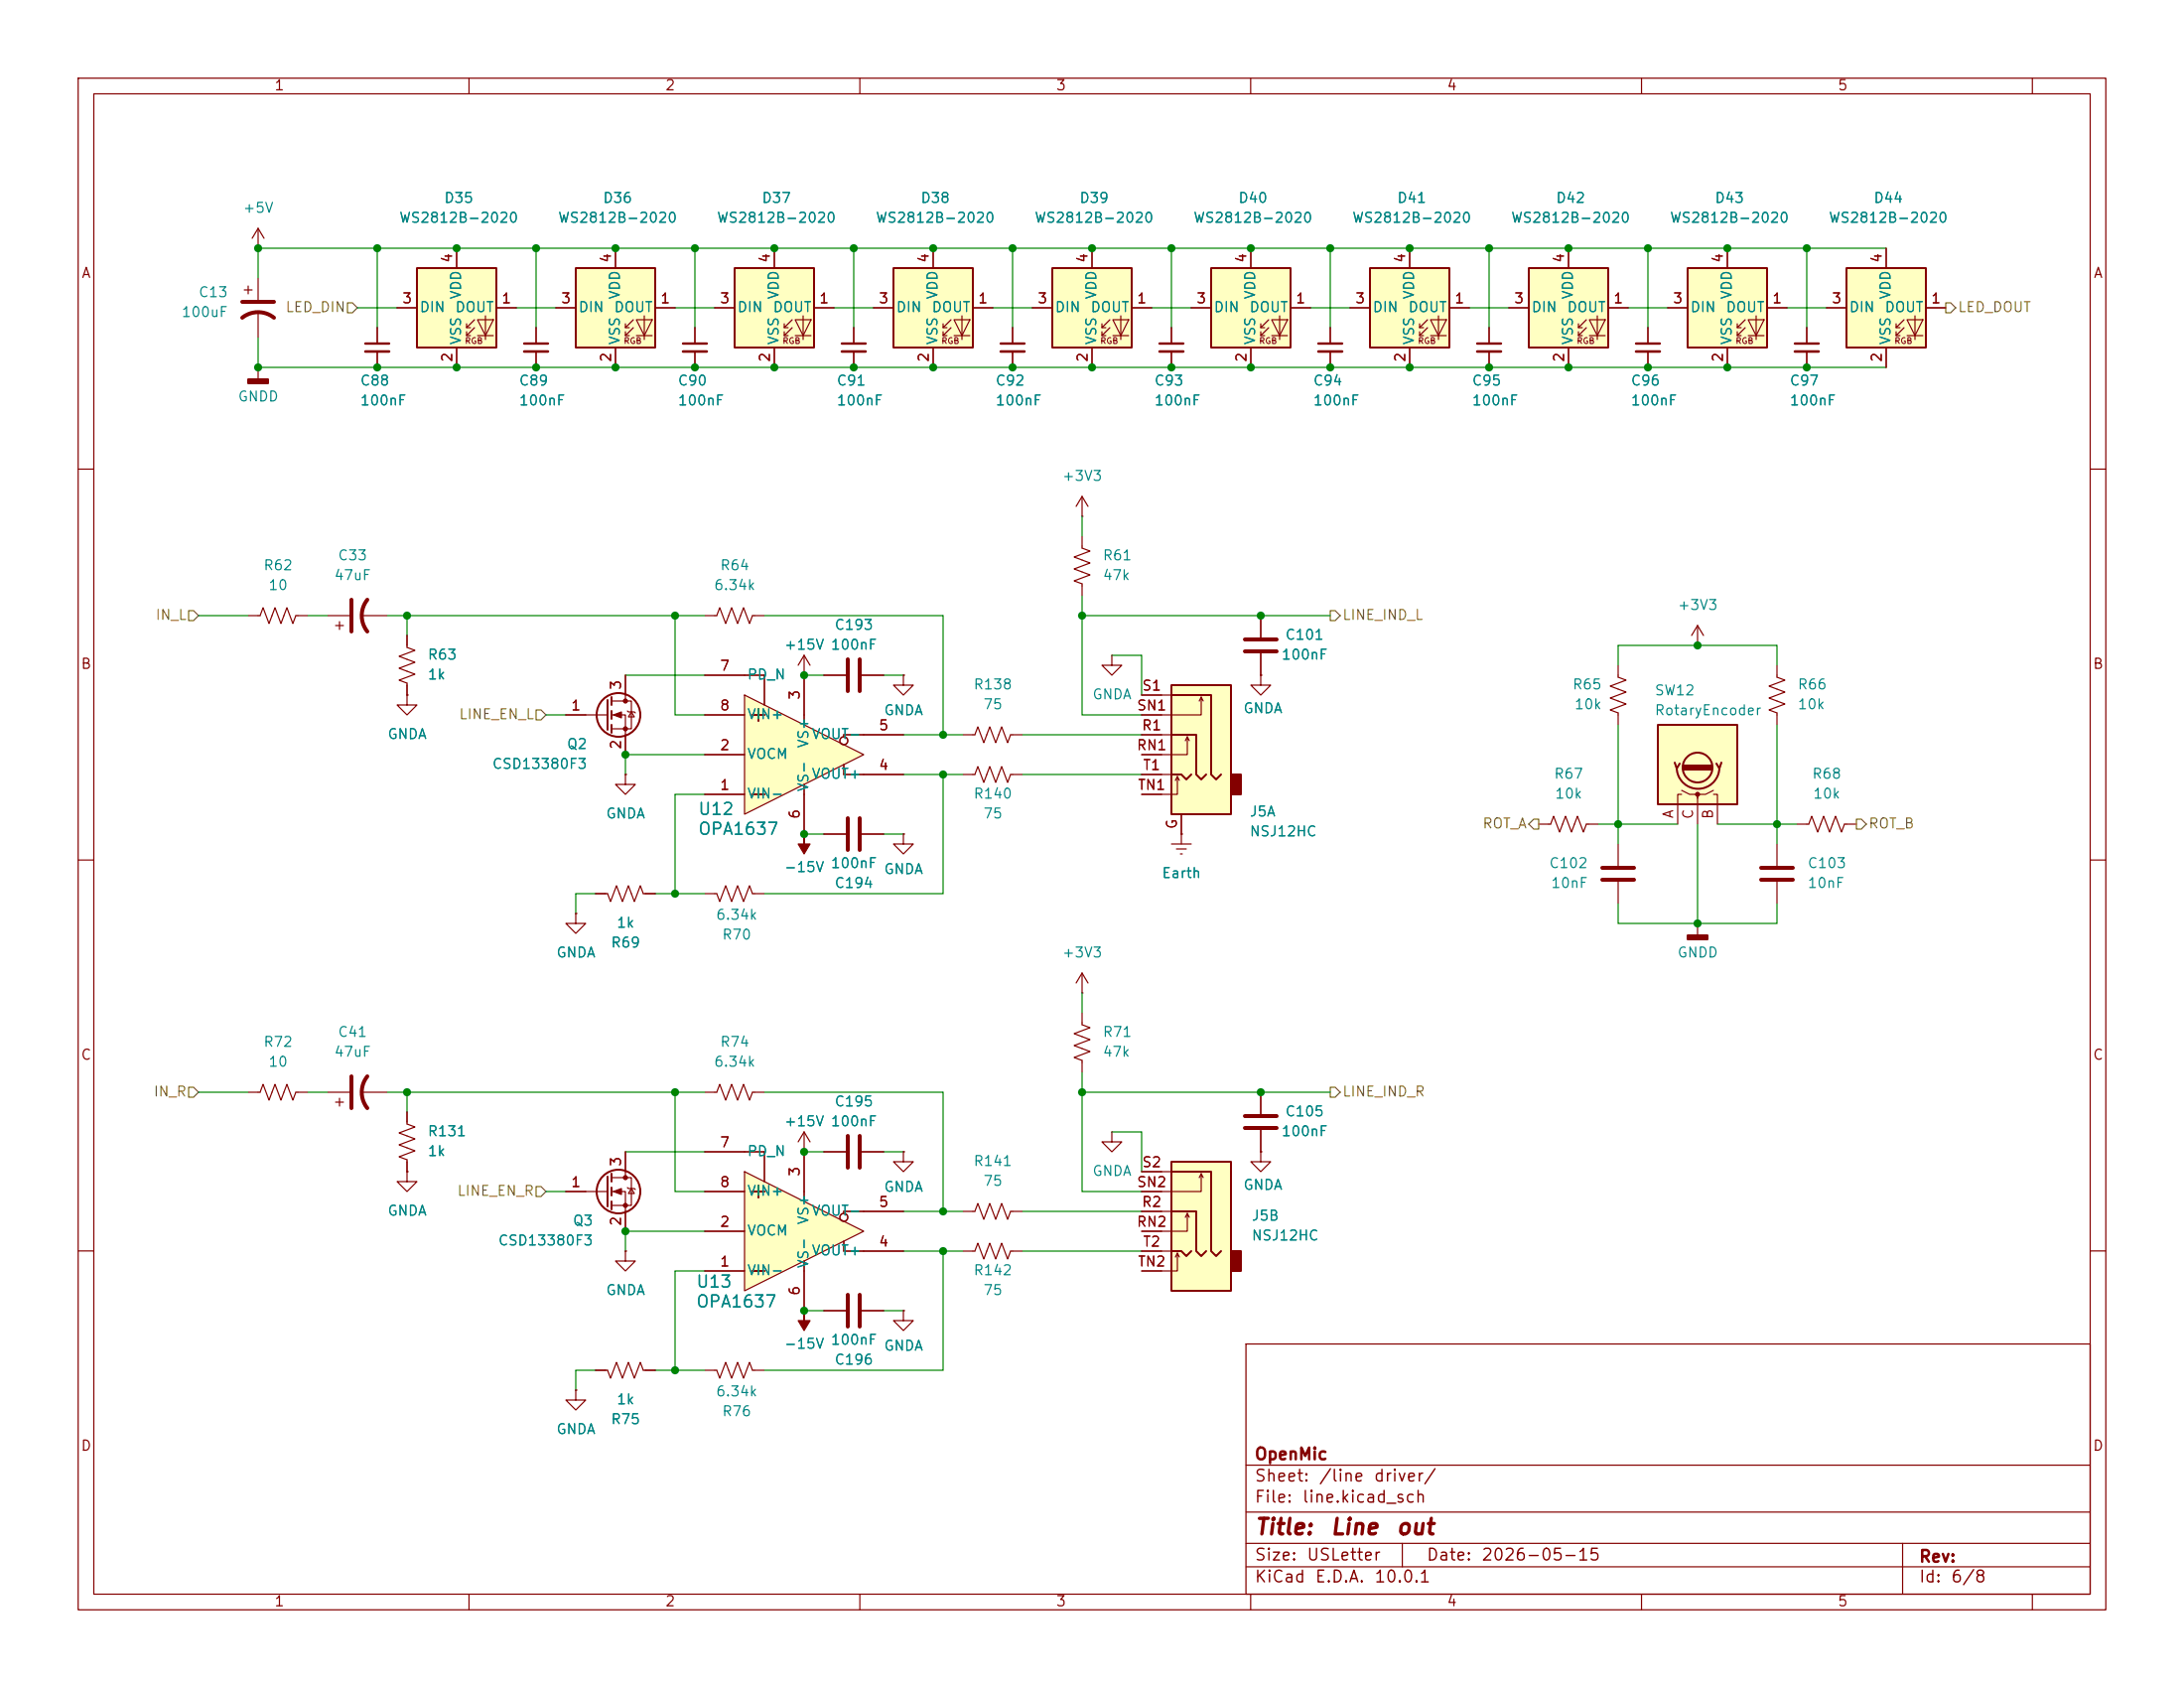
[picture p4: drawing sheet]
<svg xmlns="http://www.w3.org/2000/svg" width="279mm" height="216mm" viewBox="0 0 279 216" stroke-linecap="round" stroke-linejoin="round" font-family="sans-serif">
<g fill="none" stroke="#840000" stroke-width=".15">
<path d="M10 10h259.4v195.9h-259.4zM12 12h255.4v191.9h-255.4zM60 10v2M110 10v2M160 10v2M210 10v2M260 10v2M10 60h2M267.4 60h2M10 110h2M73.7 116.8v1.3h1.2l-1.2 1.3-1.3-1.3h1.3M73.7 116.8h.1"/>
<path d="M267.4 110h2M41.9 139.7h2.8M46.2 139.7h3.3M42.9 141h1M43.4 140.5v1M10 160h2M159.4 171.9h108v32h-108zM267.4 160h2M159.4 197.4h108M159.4 193.4h108M159.4 187.4h108M179.4 197.4v3"/>
<path d="M243.4 197.4v6.5M60 203.9v2M110 203.9v2M159.4 200.4h108M160 203.9v2M210 203.9v2M260 203.9v2"/>
</g>
<path d="M45 137.7v4M47 137.7a3.3 3.3 0 0 0 0 4" fill="none" stroke="#840000" stroke-width=".51"/>
<path d="M195.6 34.3h10.1v10.2h-10.1z" fill="#ffffc2"/>
<g fill="none" stroke="#840000" stroke-width=".15">
<path d="M193 39.4h2.6M200.7 31.8v2.5M205.7 39.4h2.6M68.6 41.9v2M68.6 45v2M200.7 44.5v2.5M201.9 41.9h.5M201.9 42.9h.5M202.9 40.9l-1 1v-.5M202.9 41.9l-1 1v-.5M203.3 40.9h2.1l-1.1 2zM203.3 42.9h2.1"/>
<path d="M204.3 40.4v3"/>
</g>
<path d="M195.6 34.3h10.1v10.2h-10.1z" fill="none" stroke="#840000" stroke-width=".25"/>
<path d="M67.1 43.9h3" fill="none" stroke="#840000" stroke-width=".3"/>
<path d="M67.1 45h3" fill="none" stroke="#840000" stroke-width=".33"/>
<path d="M53.3 34.3h10.2v10.2h-10.2z" fill="#ffffc2"/>
<g fill="none" stroke="#840000" stroke-width=".15">
<path d="M50.8 39.4h2.5M58.4 31.8v2.5M63.5 39.4h2.5M58.4 44.5v2.5M59.7 41.9h.5M59.7 42.9h.5M60.7 40.9l-1 1v-.5M60.7 41.9l-1 1v-.5M61.1 40.9h2l-1 2zM61.1 42.9h2M62.1 40.4v3M72.4 91.4h5.3"/>
<path d="M78.2 89.7h2.6v3.5h-2.6M78.2 91.4h1.8v5.1M80 86.4v3.1M80.3 90.9l.1 .2h.8l.1 .1M80.8 91.1l.4 .6h-.8zM76.2 114.3h1.5l.4 1 .8-2 .7 2 .8-2 .8 2 .7-2 .4 1h1.5"/>
</g>
<g fill="none" stroke="#840000" stroke-width=".25">
<path d="M53.3 34.3h10.2v10.2h-10.2zM77.7 89.5v3.8M78.2 89.2v1M78.2 90.9v1M78.2 92.7v1"/>
<circle cx="79.1" cy="91.4" r="2.79"/>
</g>
<g fill="#840000" stroke="#840000" stroke-width=".15">
<path d="M78.5 91.4l1-.3v.7z"/>
<circle cx="80" cy="89.7" r=".25"/>
<circle cx="80" cy="93.2" r=".25"/>
</g>
<path d="M215.9 34.3h10.2v10.2h-10.2z" fill="#ffffc2"/>
<path d="M213.4 39.4h2.5M221 31.8v2.5M226.1 39.4h2.5M221 44.5v2.5M222.2 41.9h.6M222.2 42.9h.6M223.3 40.9l-1.1 1v-.5M223.3 41.9l-1.1 1v-.5M223.6 40.9h2.1l-1 2zM223.6 42.9h2.1M224.7 40.4v3" fill="none" stroke="#840000" stroke-width=".15"/>
<path d="M215.9 34.3h10.2v10.2h-10.2z" fill="none" stroke="#840000" stroke-width=".25"/>
<path d="M149.9 87.6h7.6v16.5h-7.6z" fill="#ffffc2"/>
<path d="M157.5 99.1h1.2v2.5h-1.2z" fill="#840000" stroke="#840000" stroke-width=".25"/>
<path d="M149.9 87.6h7.6v16.5h-7.6zM149.9 94h3.1v5.1l.7 .6 .6-.6M149.9 99.1h1.2l.7 .6 .6-.6M149.9 88.9h5v10.2l.7 .6 .6-.6" fill="none" stroke="#840000" stroke-width=".25"/>
<path d="M161.3 78.7v2.8M146 94h3.9M146 88.9h3.9M146 99.1h3.9M150.6 99.3l-.2 .5M150.9 99.8l-.3-.5v2.3h-4.6M151.9 94.2l-.3 .5M152.1 94.7l-.2-.5v2.3h-5.9M153.7 89.2l-.3 .5M153.9 89.7l-.2-.5v2.2h-7.7M161.3 83.6v2.8M151.1 104.1v2.6" fill="none" stroke="#840000" stroke-width=".15"/>
<path d="M159.3 81.8h4M159.3 83.3h4" fill="none" stroke="#840000" stroke-width=".51"/>
<path d="M73.7 34.3h10.1v10.2h-10.1z" fill="#ffffc2"/>
<g fill="none" stroke="#840000" stroke-width=".15">
<path d="M71.1 39.4h2.6M78.7 31.8v2.5M83.8 39.4h2.6M78.7 44.5v2.5M80 41.9h.5M80 42.9h.5M81 40.9l-1 1v-.5M81 41.9l-1 1v-.5M81.4 40.9h2l-1 2zM81.4 42.9h2M82.4 40.4v3M52.1 88.9v1.3h1.2l-1.2 1.2-1.3-1.2h1.3"/>
<path d="M52.1 88.9h.1M52.1 81.3v1.5l1 .4-2 .7 2 .8-2 .8 2 .7-2 .8 1 .4v1.5M161.3 86.4v1.2h1.3l-1.3 1.3-1.3-1.3h1.3M161.3 86.4h.1M149.9 108h2.5M150.5 108.6h1.3M151 109.2h.3M151.1 106.7h.1M151.1 106.7v1.3M161.3 147.3v1.3h1.3l-1.3 1.3-1.3-1.3h1.3M161.3 147.3h.1"/>
</g>
<path d="M73.7 34.3h10.1v10.2h-10.1z" fill="none" stroke="#840000" stroke-width=".25"/>
<path d="M149.9 148.6h7.6v16.5h-7.6z" fill="#ffffc2"/>
<path d="M157.5 160h1.2v2.6h-1.2z" fill="#840000" stroke="#840000" stroke-width=".25"/>
<path d="M149.9 148.6h7.6v16.5h-7.6zM149.9 154.9h3.1v5.1l.7 .7 .6-.7M149.9 149.9h5v10.1l.7 .7 .6-.7M149.9 160h1.2l.7 .7 .6-.7" fill="none" stroke="#840000" stroke-width=".25"/>
<g fill="none" stroke="#840000" stroke-width=".15">
<path d="M80 99.1v1.2h1.3l-1.3 1.3-1.3-1.3h1.3M80 99.1h.1M227.3 85.1v1.5l1 .4-2 .8 2 .7-2 .8 2 .7-2 .8 1 .4v1.5M229.9 105.4h1.5l.4-1 .7 2 .8-2 .8 2 .7-2 .8 2 .4-1h1.5M161.3 139.7v2.8M146 154.9h3.9M146 149.9h3.9M151.9 155.2l-.3 .5M152.1 155.7l-.2-.5v2.3h-5.9M153.7 150.1l-.3 .5M153.9 150.6l-.2-.5v2.3h-7.7M161.3 144.5v2.8"/>
<path d="M146 160h3.9M150.6 160.3l-.2 .5M150.9 160.8l-.3-.5v2.3h-4.6"/>
</g>
<path d="M159.3 142.7h4M159.3 144.3h4" fill="none" stroke="#840000" stroke-width=".51"/>
<path d="M212.1 92.7h10.1v10.2h-10.1z" fill="#ffffc2"/>
<g fill="none" stroke="#840000" stroke-width=".25">
<path d="M212.1 92.7h10.1v10.2h-10.1zM214.2 97.5l.3 .8 .4-.6M214.5 98.2a2.73 2.73 0 0 0 2.7 2.7 2.73 2.73 0 0 0 2.8-2.7M215.4 98.4h3.5M215.4 98.2h3.5M215.4 97.9h3.5M220.2 97.5l-.2 .8-.4-.6"/>
<circle cx="217.2" cy="98.2" r="1.9"/>
</g>
<g fill="none" stroke="#840000" stroke-width=".15">
<path d="M88.9 41.9v2M88.9 45v2M170.2 41.9v2M170.2 45v2M190.5 41.9v2M190.5 45v2M138.4 68.6v1.5l1 .4-2 .7 2 .8-2 .8 2 .7-2 .8 1 .4v1.5M115.6 86.4v1.2h1.2l-1.2 1.3-1.3-1.3h1.3M115.6 86.4h.1M142.2 83.8v1.3h1.3l-1.3 1.3-1.2-1.3h1.2M142.2 83.8h.1M207 85.1v1.5l1 .4-2 .8 2 .7-2 .8 2 .7-2 .8 1 .4v1.5"/>
<path d="M217.2 82.6h.1M217.2 80v2.6M217.2 80l-.8 1.3M217.2 80l.7 1.3M196.8 105.4h1.6l.4-1 .7 2 .8-2 .7 2 .8-2 .8 2 .3-1h1.6M207 108v2.7M207 112.8v2.8M215.1 101.6h-.5v3.8M215.1 101.1l1.1 .5h1v.5M217.2 118.1h.1M217.2 118.1v1.5M219.2 101.1l-1 .5h-1v3.8"/>
<path d="M219.2 101.6h.5v3.8M227.3 108v2.7M227.3 112.8v2.8"/>
</g>
<circle cx="217.2" cy="101.6" r=".25" fill="#840000" stroke="#840000" stroke-width=".15"/>
<path d="M205 111h4M205 112.5h4M225.3 111h4.1M225.3 112.5h4.1" fill="none" stroke="#840000" stroke-width=".51"/>
<path d="M87.4 43.9h3M168.7 43.9h3M189 43.9h3" fill="none" stroke="#840000" stroke-width=".3"/>
<path d="M87.4 45h3M168.7 45h3M189 45h3" fill="none" stroke="#840000" stroke-width=".33"/>
<path d="M215.9 119.6h2.5v.5h-2.5z" fill="#840000" stroke="#840000" stroke-width=".25"/>
<path d="M154.9 34.3h10.2v10.2h-10.2z" fill="#ffffc2"/>
<g fill="none" stroke="#840000" stroke-width=".15">
<path d="M152.4 39.4h2.5M160 31.8v2.5M165.1 39.4h2.5M149.9 41.9v2M149.9 45v2M160 44.5v2.5M161.3 41.9h.5M161.3 42.9h.5M162.3 40.9l-1 1v-.5M162.3 41.9l-1 1v-.5M162.7 40.9h2l-1 2zM162.7 42.9h2"/>
<path d="M163.7 40.4v3"/>
</g>
<path d="M154.9 34.3h10.2v10.2h-10.2z" fill="none" stroke="#840000" stroke-width=".25"/>
<path d="M148.3 43.9h3.1" fill="none" stroke="#840000" stroke-width=".3"/>
<path d="M148.3 45h3.1" fill="none" stroke="#840000" stroke-width=".33"/>
<path d="M175.3 34.3h10.1v10.2h-10.1z" fill="#ffffc2"/>
<path d="M172.7 39.4h2.6M180.3 31.8v2.5M185.4 39.4h2.6M180.3 44.5v2.5M181.6 41.9h.5M181.6 42.9h.5M182.6 40.9l-1 1v-.5M182.6 41.9l-1 1v-.5M183 40.9h2l-1 2zM183 42.9h2M184 40.4v3M123.2 94h1.5l.4-1 .8 2 .7-2 .8 2 .7-2 .8 2 .4-1h1.5" fill="none" stroke="#840000" stroke-width=".15"/>
<path d="M175.3 34.3h10.1v10.2h-10.1z" fill="none" stroke="#840000" stroke-width=".25"/>
<path d="M134.6 34.3h10.2v10.2h-10.2z" fill="#ffffc2"/>
<g fill="none" stroke="#840000" stroke-width=".15">
<path d="M132.1 39.4h2.5M139.7 31.8v2.5M144.8 39.4h2.5M139.7 44.5v2.5M141 41.9h.5M141 42.9h.5M142 40.9l-1 1v-.5M142 41.9l-1 1v-.5M142.4 40.9h2l-1 2zM142.4 42.9h2M143.4 40.4v3M138.4 129.5v1.6l1 .3-2 .8 2 .8-2 .7 2 .8-2 .8 1 .3v1.6"/>
<path d="M142.2 144.8v1.3h1.3l-1.3 1.2-1.2-1.2h1.2M142.2 144.8h.1"/>
</g>
<path d="M134.6 34.3h10.2v10.2h-10.2z" fill="none" stroke="#840000" stroke-width=".25"/>
<path d="M95.2 88.9l15.3 7.6-15.3 7.6z" fill="#ffffc2"/>
<g fill="none" stroke="#840000" stroke-width=".2">
<path d="M95.2 86.4h2.6v3.8M96.3 91.4h1.5M97 90.7v1.5M102.9 91.4v1.3M107.9 97.8v1.3h2.6M110.5 94h-2.6v.2M96.3 101.6h1.5M102.9 100.3v1.3"/>
<circle cx="108" cy="94.7" r=".51"/>
</g>
<g fill="none" stroke="#840000" stroke-width=".15">
<path d="M138.4 66h.1M138.4 63.5l-.7 1.3M138.4 63.5l.8 1.3M138.4 63.5v2.5M90.2 96.5h5M90.2 86.4h5M90.2 91.4h5M95.2 88.9l15.3 7.6-15.3 7.6zM102.9 86.4v5M110.5 99.1h5.1M110.5 94h5.1M90.2 101.6h5"/>
<path d="M102.9 101.6v5.1M90.2 139.7h1.5l.4-1 .7 2 .8-2 .8 2 .7-2 .8 2 .4-1h1.5M102.9 167.6h.1"/>
</g>
<path d="M102.9 167.6v1.3h.7l-.7 1.3-.8-1.3h.8z" fill="#840000" stroke="#840000" stroke-width=".15"/>
<path d="M94 34.3h10.1v10.2h-10.1z" fill="#ffffc2"/>
<path d="M91.4 39.4h2.6M99.1 31.8v2.5M104.1 39.4h2.6M99.1 44.5v2.5M100.3 41.9h.5M100.3 42.9h.5M101.3 40.9l-1 1v-.5M101.3 41.9l-1 1v-.5M101.7 40.9h2.1l-1.1 2zM101.7 42.9h2.1M102.7 40.4v3" fill="none" stroke="#840000" stroke-width=".15"/>
<path d="M94 34.3h10.1v10.2h-10.1z" fill="none" stroke="#840000" stroke-width=".25"/>
<path d="M236.2 34.3h10.2v10.2h-10.2z" fill="#ffffc2"/>
<g fill="none" stroke="#840000" stroke-width=".15">
<path d="M233.7 39.4h2.5M241.3 31.8v2.5M246.4 39.4h2.5M129.5 41.9v2M129.5 45v2M241.3 44.5v2.5M242.6 41.9h.5M242.6 42.9h.5M243.6 40.9l-1 1v-.5M243.6 41.9l-1 1v-.5M244 40.9h2l-1 2zM244 42.9h2"/>
<path d="M245 40.4v3"/>
</g>
<path d="M236.2 34.3h10.2v10.2h-10.2z" fill="none" stroke="#840000" stroke-width=".25"/>
<path d="M128 43.9h3.1" fill="none" stroke="#840000" stroke-width=".3"/>
<path d="M128 45h3.1" fill="none" stroke="#840000" stroke-width=".33"/>
<path d="M114.3 34.3h10.2v10.2h-10.2z" fill="#ffffc2"/>
<g fill="none" stroke="#840000" stroke-width=".15">
<path d="M111.8 39.4h2.5M119.4 31.8v2.5M124.5 39.4h2.5M109.2 41.9v2M109.2 45v2M119.4 44.5v2.5M120.6 41.9h.6M120.6 42.9h.6M121.7 40.9l-1.1 1v-.5M121.7 41.9l-1.1 1v-.5M122 40.9h2.1l-1 2zM122 42.9h2.1"/>
<path d="M123.1 40.4v3M90.2 78.7h1.5l.4-1 .7 2.1 .8-2.1 .8 2.1 .7-2.1 .8 2.1 .4-1.1h1.5M102.9 86.4h.1M102.9 83.8l-.8 1.3M102.9 83.8l.7 1.3M102.9 83.8v2.6M105.4 86.4h2.8M110.2 86.4h2.8M123.2 99.1h1.5l.4-1.1 .8 2.1 .7-2.1 .8 2.1 .7-2.1 .8 2.1 .4-1h1.5M90.2 114.3h1.5l.4 1 .7-2 .8 2 .8-2 .7 2 .8-2 .4 1h1.5M102.9 106.7h.1M105.4 106.7h2.8"/>
<path d="M110.2 106.7h2.8M115.6 106.7v1.3h1.2l-1.2 1.2-1.3-1.2h1.3M115.6 106.7h.1M123.2 154.9h1.5l.4-1 .8 2.1 .7-2.1 .8 2.1 .7-2.1 .8 2.1 .4-1.1h1.5M90.2 175.3h1.5l.4 1 .7-2.1 .8 2.1 .8-2.1 .7 2.1 .8-2.1 .4 1.1h1.5M105.4 167.6h2.8M110.2 167.6h2.8M115.6 167.6v1.3h1.2l-1.2 1.3-1.3-1.3h1.3M115.6 167.6h.1M123.2 160h1.5l.4-1 .8 2 .7-2 .8 2 .7-2 .8 2 .4-1h1.5"/>
</g>
<path d="M114.3 34.3h10.2v10.2h-10.2z" fill="none" stroke="#840000" stroke-width=".25"/>
<path d="M107.7 43.9h3" fill="none" stroke="#840000" stroke-width=".3"/>
<path d="M107.7 45h3" fill="none" stroke="#840000" stroke-width=".33"/>
<path d="M108.5 84.3v4.1M110 84.3v4.1M108.5 104.6v4.1M110 104.6v4.1M108.5 165.6v4.1M110 165.6v4.1" fill="none" stroke="#840000" stroke-width=".51"/>
<path d="M102.9 106.7v1.3h.7l-.7 1.2-.8-1.2h.8z" fill="#840000" stroke="#840000" stroke-width=".15"/>
<path d="M95.2 149.9l15.3 7.6-15.3 7.6z" fill="#ffffc2"/>
<g fill="none" stroke="#840000" stroke-width=".2">
<path d="M95.2 147.3h2.6v3.8M96.3 152.4h1.5M97 151.6v1.6M102.9 152.4v1.3M107.9 158.8v1.2h2.6M110.5 154.9h-2.6v.3M96.3 162.6h1.5M102.9 161.3v1.3"/>
<circle cx="108" cy="155.7" r=".51"/>
</g>
<g fill="none" stroke="#840000" stroke-width=".15">
<path d="M31.2 37.1h1.1M31.7 36.6v1M33 31.8h.1M33 29.2l-.7 1.3M33 29.2l.8 1.3M33 29.2v2.6M33 35.6v2.8M33 39.9v3.3M50.8 39.4h2.5M58.4 31.8v2.5M63.5 39.4h2.5M71.1 39.4h2.6"/>
<path d="M78.7 31.8v2.5M83.8 39.4h2.6M91.4 39.4h2.6M99.1 31.8v2.5M104.1 39.4h2.6M111.8 39.4h2.5M119.4 31.8v2.5M124.5 39.4h2.5M132.1 39.4h2.5M139.7 31.8v2.5M144.8 39.4h2.5M152.4 39.4h2.5"/>
<path d="M160 31.8v2.5M165.1 39.4h2.5M172.7 39.4h2.6M180.3 31.8v2.5M185.4 39.4h2.6M193 39.4h2.6M200.7 31.8v2.5M205.7 39.4h2.6M213.4 39.4h2.5M221 31.8v2.5M226.1 39.4h2.5M233.7 39.4h2.5"/>
<path d="M241.3 31.8v2.5M246.4 39.4h2.5M33 47h.1M33 47v1.5M48.3 41.9v2M48.3 45v2M58.4 44.5v2.5M68.6 41.9v2M68.6 45v2M78.7 44.5v2.5M88.9 41.9v2M88.9 45v2"/>
<path d="M99.1 44.5v2.5M109.2 41.9v2M109.2 45v2M119.4 44.5v2.5M129.5 41.9v2M129.5 45v2M139.7 44.5v2.5M149.9 41.9v2M149.9 45v2M160 44.5v2.5M170.2 41.9v2M170.2 45v2"/>
<path d="M180.3 44.5v2.5M190.5 41.9v2M190.5 45v2M200.7 44.5v2.5M210.8 41.9v2M210.8 45v2M221 44.5v2.5M231.1 41.9v2M231.1 45v2M241.3 44.5v2.5M31.7 78.7h1.6l.4-1 .7 2.1 .8-2.1 .7 2.1 .8-2.1 .8 2.1 .3-1.1h1.6M41.9 78.7h2.8"/>
<path d="M43.4 79.5v1M46.2 78.7h3.3M161.3 78.7v2.8M42.9 80h1M52.1 88.9h.1M52.1 81.3v1.3M52.1 87.6v1.3M72.4 91.4h2.5M80 99.1h.1M80 86.4v2.5M80 94v2.5M90.2 91.4h5"/>
<path d="M90.2 96.5h5M90.2 86.4h5M102.9 86.4h.1M102.9 86.4v5M105.4 86.4h2.8M110.2 86.4h2.8M110.5 99.1h5.1M110.5 94h5.1M115.6 86.4h.1M146 91.4h2.6M146 96.5h2.6M146 99.1h2.6"/>
<path d="M146 94h2.6M146 88.9h2.6M161.3 86.4h.1M161.3 83.6v2.8M73.7 116.8h.1M76.2 114.3h1.3M82.5 114.3h1.3M90.2 101.6h5M102.9 106.7h.1M102.9 101.6v5.1M105.4 106.7h2.8M110.2 106.7h2.8"/>
<path d="M115.6 106.7h.1M146 101.6h2.6M151.1 106.7h.1M151.1 104.1v2.6M31.7 139.7h1.6l.4-1 .7 2 .8-2 .7 2 .8-2 .8 2 .3-1h1.6M138.4 127h.1M138.4 124.5l-.7 1.2M138.4 124.5l.8 1.2M138.4 124.5v2.5M161.3 139.7v2.8M52.1 142.2v1.6l1 .3-2 .8 2 .8-2 .7 2 .8-2 .8 1 .3v1.6M52.1 149.9v1.2h1.2l-1.2 1.3-1.3-1.3h1.3"/>
<path d="M52.1 149.9h.1M72.4 152.4h5.3M78.2 150.6h2.6v3.6h-2.6M78.2 152.4h1.8v5.1M80 147.3v3.2M80.3 151.9l.1 .1h.8l.1 .1M80.8 152l.4 .7h-.8zM90.2 157.5h5M90.2 147.3h5M90.2 152.4h5M95.2 149.9l15.3 7.6-15.3 7.6zM102.9 147.3h.1"/>
<path d="M102.9 144.8v7.6M102.9 144.8l-.8 1.3M102.9 144.8l.7 1.3M105.4 147.3h2.8M110.2 147.3h2.8M110.5 154.9h5.1M115.6 147.3v1.3h1.2l-1.2 1.3-1.3-1.3h1.3M115.6 147.3h.1M146 157.5h2.6M146 154.9h2.6M146 152.4h2.6M146 149.9h2.6"/>
<path d="M161.3 147.3h.1M161.3 144.5v2.8M73.7 177.8v1.3h1.2l-1.2 1.2-1.3-1.2h1.3M73.7 177.8h.1M76.2 175.3h1.5l.4 1 .8-2.1 .7 2.1 .8-2.1 .8 2.1 .7-2.1 .4 1.1h1.5M80 160v1.3h1.3l-1.3 1.3-1.3-1.3h1.3M80 160h.1M90.2 162.6h5M102.9 167.6h.1M102.9 162.6v5M105.4 167.6h2.8M110.2 167.6h2.8"/>
<path d="M110.5 160h5.1M115.6 167.6h.1M146 162.6h2.6M146 160h2.6"/>
</g>
<path d="M31 38.6h4.1M31 40.6a3.3 3.3 0 0 1 4.1 0M45 76.7v4.1M47 76.7a3.3 3.3 0 0 0 0 4.1M108.5 145.3v4.1M110 145.3v4.1" fill="none" stroke="#840000" stroke-width=".51"/>
<path d="M46.7 43.9h3.1M209.3 43.9h3M229.6 43.9h3.1" fill="none" stroke="#840000" stroke-width=".3"/>
<path d="M46.7 45h3.1M209.3 45h3M229.6 45h3.1" fill="none" stroke="#840000" stroke-width=".33"/>
<g fill="none" stroke="#840000" stroke-width=".25">
<path d="M77.7 150.5v3.8M78.2 150.1v1M78.2 151.9v1M78.2 153.7v1"/>
<circle cx="79.1" cy="152.4" r="2.79"/>
</g>
<g fill="#840000" stroke="#840000" stroke-width=".15">
<path d="M78.5 152.4l1-.4v.8z"/>
<circle cx="80" cy="150.6" r=".25"/>
<circle cx="80" cy="154.2" r=".25"/>
</g>
<path d="M31.7 48.5h2.6v.5h-2.6z" fill="#840000" stroke="#840000" stroke-width=".25"/>
<path d="M44.4 38.7h.7l.6 .7-.6 .6h-.7zM248.9 38.7h.7l.6 .7-.6 .6h-.7zM24.1 78.1h.7l.6 .6-.6 .7h-.7zM170.2 78.1h.6l.6 .6-.6 .7h-.6zM68.6 90.8h.6l.6 .6-.6 .7h-.6zM195.6 105.4l.6-.6h.6v1.2h-.6zM237.5 104.8h.6l.7 .6-.7 .6h-.6zM24.1 139.1h.7l.6 .6-.6 .6h-.7zM170.2 139.1h.6l.6 .6-.6 .6h-.6zM68.6 151.8h.6l.6 .6-.6 .6h-.6z" fill="none" stroke="#848400" stroke-width=".15"/>
<g fill="none" stroke="#008400" stroke-width=".15">
<path d="M45.7 39.4h5.1M48.3 31.8v10.1M66 39.4h5.1M68.6 31.8v10.1M86.4 39.4h5M88.9 31.8v10.1M106.7 39.4h5.1M109.2 31.8v10.1M127 39.4h5.1M129.5 31.8v10.1M147.3 39.4h5.1M149.9 31.8v10.1"/>
<path d="M167.6 39.4h5.1M170.2 31.8v10.1M188 39.4h5M190.5 31.8v10.1M208.3 39.4h5.1M210.8 31.8v10.1M228.6 39.4h5.1M231.1 31.8v10.1M241.3 31.8h-208.3v3.8M33 43.2v3.8h208.3M25.4 78.7h6.3M39.4 78.7h2.5"/>
<path d="M49.5 78.7h40.7M52.1 78.7v2.6M86.4 78.7v12.7h3.8M97.8 78.7h22.8v15.3M138.4 78.7h31.8M138.4 66v2.6M138.4 76.2v15.2h7.6M69.8 91.4h2.6M80 86.4h10.2M90.2 96.5h-10.2v2.6M102.9 86.4h2.5M113 86.4h2.6"/>
<path d="M115.6 94h7.6M115.6 99.1h7.6M120.6 99.1v15.2h-22.8M130.8 94h15.2M130.8 99.1h15.2M142.2 83.8h3.8v5.1M207 85.1v-2.5h20.3v2.5M207 92.7v15.3M227.3 92.7v15.3M76.2 114.3h-2.5v2.5M83.8 114.3h6.4M90.2 101.6h-3.8v12.7"/>
<path d="M102.9 106.7h2.5M113 106.7h2.6M204.5 105.4h10.1M207 115.6v2.5h20.3v-2.5M217.2 105.4v12.7M219.7 105.4h10.2M25.4 139.7h6.3M39.4 139.7h2.5M49.5 139.7h40.7M52.1 139.7v2.5M86.4 139.7v12.7h3.8M97.8 139.7h22.8v15.2"/>
<path d="M138.4 137.2v15.2h7.6M138.4 139.7h31.8M138.4 127v2.5M69.8 152.4h2.6M80 147.3h10.2M90.2 157.5h-10.2v2.5M102.9 147.3h2.5M113 147.3h2.6M115.6 154.9h7.6M130.8 154.9h15.2M142.2 144.8h3.8v5.1M76.2 175.3h-2.5v2.5"/>
<path d="M83.8 175.3h6.4M90.2 162.6h-3.8v12.7M102.9 167.6h2.5M113 167.6h2.6M115.6 160h7.6M120.6 160v15.3h-22.8M130.8 160h15.2"/>
</g>
<g fill="#008400" stroke="#008400" stroke-width=".13">
<circle cx="68.6" cy="31.8" r=".46"/>
<circle cx="86.4" cy="78.7" r=".46"/>
<circle cx="80" cy="96.5" r=".46"/>
<circle cx="78.7" cy="47" r=".46"/>
<circle cx="88.9" cy="47" r=".46"/>
<circle cx="78.7" cy="31.8" r=".46"/>
<circle cx="88.9" cy="31.8" r=".46"/>
<circle cx="52.1" cy="78.7" r=".46"/>
<circle cx="99.1" cy="31.8" r=".46"/>
<circle cx="102.9" cy="86.4" r=".46"/>
<circle cx="138.4" cy="78.7" r=".46"/>
<circle cx="99.1" cy="47" r=".46"/>
<circle cx="102.9" cy="106.7" r=".46"/>
<circle cx="120.6" cy="94" r=".46"/>
<circle cx="120.6" cy="99.1" r=".46"/>
<circle cx="58.4" cy="47" r=".46"/>
<circle cx="58.4" cy="31.8" r=".46"/>
<circle cx="48.3" cy="47" r=".46"/>
<circle cx="48.3" cy="31.8" r=".46"/>
<circle cx="68.6" cy="47" r=".46"/>
<circle cx="33" cy="31.8" r=".46"/>
<circle cx="33" cy="47" r=".46"/>
<circle cx="86.4" cy="139.7" r=".46"/>
<circle cx="86.4" cy="114.3" r=".46"/>
<circle cx="80" cy="157.5" r=".46"/>
<circle cx="52.1" cy="139.7" r=".46"/>
<circle cx="86.4" cy="175.3" r=".46"/>
<circle cx="120.6" cy="160" r=".46"/>
<circle cx="120.6" cy="154.9" r=".46"/>
<circle cx="102.9" cy="167.6" r=".46"/>
<circle cx="102.9" cy="147.3" r=".46"/>
<circle cx="138.4" cy="139.7" r=".46"/>
<circle cx="109.2" cy="47" r=".46"/>
<circle cx="119.4" cy="47" r=".46"/>
<circle cx="149.9" cy="47" r=".46"/>
<circle cx="139.7" cy="47" r=".46"/>
<circle cx="109.2" cy="31.8" r=".46"/>
<circle cx="139.7" cy="31.8" r=".46"/>
<circle cx="119.4" cy="31.8" r=".46"/>
<circle cx="129.5" cy="31.8" r=".46"/>
<circle cx="129.5" cy="47" r=".46"/>
<circle cx="180.3" cy="47" r=".46"/>
<circle cx="180.3" cy="31.8" r=".46"/>
<circle cx="190.5" cy="31.8" r=".46"/>
<circle cx="160" cy="47" r=".46"/>
<circle cx="149.9" cy="31.8" r=".46"/>
<circle cx="160" cy="31.8" r=".46"/>
<circle cx="170.2" cy="31.8" r=".46"/>
<circle cx="200.7" cy="31.8" r=".46"/>
<circle cx="200.7" cy="47" r=".46"/>
<circle cx="170.2" cy="47" r=".46"/>
<circle cx="210.8" cy="47" r=".46"/>
<circle cx="190.5" cy="47" r=".46"/>
<circle cx="217.2" cy="82.6" r=".46"/>
<circle cx="231.1" cy="47" r=".46"/>
<circle cx="221" cy="47" r=".46"/>
<circle cx="217.2" cy="118.1" r=".46"/>
<circle cx="207" cy="105.4" r=".46"/>
<circle cx="227.3" cy="105.4" r=".46"/>
<circle cx="161.3" cy="139.7" r=".46"/>
<circle cx="161.3" cy="78.7" r=".46"/>
<circle cx="221" cy="31.8" r=".46"/>
<circle cx="231.1" cy="31.8" r=".46"/>
<circle cx="210.8" cy="31.8" r=".46"/>
</g>
<g font-size="2" fill="#840000">
<text x="160.4" y="196.8">Title:</text>
<text x="170.1" y="196.8">Line</text>
<text x="178.5" y="196.8">out</text>
</g>
<g font-size="1.5" fill="#008484">
<text x="89.2" y="107.2">OPA1637</text>
<text x="89.2" y="104.6">U12</text>
<text x="89" y="167.6">OPA1637</text>
<text x="89" y="165.1">U13</text>
</g>
<g font-size="1.5" fill="#840000">
<text x="160.4" y="189.9">Sheet:</text>
<text x="160.4" y="187.1">OpenMic</text>
<text x="168.6" y="189.9">/line</text>
<text x="175.6" y="189.9">driver/</text>
<text x="160.4" y="192.6">File:</text>
<text x="166.5" y="192.6">line.kicad_sch</text>
<text x="160.4" y="202.8">KiCad</text>
<text x="160.4" y="200">Size:</text>
<text x="167.1" y="200">USLetter</text>
<text x="168.1" y="202.8">E.D.A.</text>
<text x="175.7" y="202.8">10.0.1</text>
<text x="182.4" y="200">Date:</text>
<text x="189.4" y="200">2026-05-15</text>
<text x="245.4" y="200.2">Rev:</text>
<text x="245.4" y="202.8">Id:</text>
<text x="249.5" y="202.8">6/8</text>
</g>
<g font-size="1.3" fill="#840000">
<text x="35" y="11.9">1</text>
<text x="85" y="11.9">2</text>
<text x="135" y="11.9">3</text>
<text x="185" y="11.9">4</text>
<text x="235" y="11.9">5</text>
<text x="10.3" y="35.9">A</text>
<text x="58.2" y="33.7" transform="rotate(-90 58.2 33.7)">4</text>
<text x="78.5" y="33.7" transform="rotate(-90 78.5 33.7)">4</text>
<text x="98.8" y="33.7" transform="rotate(-90 98.8 33.7)">4</text>
<text x="119.1" y="33.7" transform="rotate(-90 119.1 33.7)">4</text>
<text x="139.4" y="33.7" transform="rotate(-90 139.4 33.7)">4</text>
<text x="159.8" y="33.7" transform="rotate(-90 159.8 33.7)">4</text>
<text x="180.1" y="33.7" transform="rotate(-90 180.1 33.7)">4</text>
<text x="200.4" y="33.7" transform="rotate(-90 200.4 33.7)">4</text>
<text x="220.7" y="33.7" transform="rotate(-90 220.7 33.7)">4</text>
<text x="241" y="33.7" transform="rotate(-90 241 33.7)">4</text>
<text x="267.7" y="35.9">A</text>
<text x="51.4" y="39.1">3</text>
<text x="64.1" y="39.1">1</text>
<text x="71.7" y="39.1">3</text>
<text x="84.4" y="39.1">1</text>
<text x="92" y="39.1">3</text>
<text x="104.7" y="39.1">1</text>
<text x="112.3" y="39.1">3</text>
<text x="125" y="39.1">1</text>
<text x="132.6" y="39.1">3</text>
<text x="145.3" y="39.1">1</text>
<text x="153" y="39.1">3</text>
<text x="165.7" y="39.1">1</text>
<text x="173.3" y="39.1">3</text>
<text x="186" y="39.1">1</text>
<text x="193.6" y="39.1">3</text>
<text x="206.3" y="39.1">1</text>
<text x="213.9" y="39.1">3</text>
<text x="226.6" y="39.1">1</text>
<text x="234.2" y="39.1">3</text>
<text x="246.9" y="39.1">1</text>
<text x="58.2" y="46.4" transform="rotate(-90 58.2 46.4)">2</text>
<text x="78.5" y="46.4" transform="rotate(-90 78.5 46.4)">2</text>
<text x="98.8" y="46.4" transform="rotate(-90 98.8 46.4)">2</text>
<text x="119.1" y="46.4" transform="rotate(-90 119.1 46.4)">2</text>
<text x="139.4" y="46.4" transform="rotate(-90 139.4 46.4)">2</text>
<text x="159.8" y="46.4" transform="rotate(-90 159.8 46.4)">2</text>
<text x="180.1" y="46.4" transform="rotate(-90 180.1 46.4)">2</text>
<text x="200.4" y="46.4" transform="rotate(-90 200.4 46.4)">2</text>
<text x="220.7" y="46.4" transform="rotate(-90 220.7 46.4)">2</text>
<text x="241" y="46.4" transform="rotate(-90 241 46.4)">2</text>
<text x="10.3" y="85.9">B</text>
<text x="79.8" y="88.3" transform="rotate(-90 79.8 88.3)">3</text>
<text x="92" y="86.1">7</text>
<text x="102.6" y="89.6" transform="rotate(-90 102.6 89.6)">3</text>
<text x="146" y="88.6">S1</text>
<text x="267.7" y="85.9">B</text>
<text x="73" y="91.2">1</text>
<text x="79.8" y="96" transform="rotate(-90 79.8 96)">2</text>
<text x="92" y="91.2">8</text>
<text x="112.3" y="93.7">5</text>
<text x="145.3" y="91.2">SN1</text>
<text x="146" y="93.7">R1</text>
<text x="92" y="101.3">1</text>
<text x="92" y="96.3">2</text>
<text x="112.3" y="98.8">4</text>
<text x="145.3" y="96.3">RN1</text>
<text x="145.5" y="101.3">TN1</text>
<text x="146.1" y="98.8">T1</text>
<text x="102.6" y="104.8" transform="rotate(-90 102.6 104.8)">6</text>
<text x="150.9" y="106.1" transform="rotate(-90 150.9 106.1)">G</text>
<text x="214.4" y="104.8" transform="rotate(-90 214.4 104.8)">A</text>
<text x="216.9" y="104.9" transform="rotate(-90 216.9 104.9)">C</text>
<text x="219.5" y="104.9" transform="rotate(-90 219.5 104.9)">B</text>
<text x="10.3" y="135.9">C</text>
<text x="267.7" y="135.9">C</text>
<text x="79.8" y="149.3" transform="rotate(-90 79.8 149.3)">3</text>
<text x="92" y="147.1">7</text>
<text x="146" y="149.6">S2</text>
<text x="73" y="152.1">1</text>
<text x="92" y="152.1">8</text>
<text x="102.6" y="150.6" transform="rotate(-90 102.6 150.6)">3</text>
<text x="112.3" y="154.7">5</text>
<text x="145.3" y="152.1">SN2</text>
<text x="146" y="154.7">R2</text>
<text x="79.8" y="156.9" transform="rotate(-90 79.8 156.9)">2</text>
<text x="92" y="157.2">2</text>
<text x="112.3" y="159.8">4</text>
<text x="145.3" y="157.2">RN2</text>
<text x="146.1" y="159.8">T2</text>
<text x="92" y="162.3">1</text>
<text x="102.6" y="165.8" transform="rotate(-90 102.6 165.8)">6</text>
<text x="145.5" y="162.3">TN2</text>
<text x="10.3" y="185.9">D</text>
<text x="267.7" y="185.9">D</text>
<text x="35" y="205.8">1</text>
<text x="85" y="205.8">2</text>
<text x="135" y="205.8">3</text>
<text x="185" y="205.8">4</text>
<text x="235" y="205.8">5</text>
</g>
<g font-size="1.3" fill="#008484">
<text x="31" y="27.5">+5V</text>
<text x="51" y="28.8">WS2812B-2020</text>
<text x="56.7" y="26.3">D35</text>
<text x="71.3" y="28.8">WS2812B-2020</text>
<text x="77" y="26.3">D36</text>
<text x="91.6" y="28.8">WS2812B-2020</text>
<text x="97.4" y="26.3">D37</text>
<text x="111.9" y="28.8">WS2812B-2020</text>
<text x="117.7" y="26.3">D38</text>
<text x="132.3" y="28.8">WS2812B-2020</text>
<text x="138" y="26.3">D39</text>
<text x="152.6" y="28.8">WS2812B-2020</text>
<text x="158.3" y="26.3">D40</text>
<text x="172.9" y="28.8">WS2812B-2020</text>
<text x="178.6" y="26.3">D41</text>
<text x="193.2" y="28.8">WS2812B-2020</text>
<text x="199" y="26.3">D42</text>
<text x="213.5" y="28.8">WS2812B-2020</text>
<text x="219.3" y="26.3">D43</text>
<text x="233.9" y="28.8">WS2812B-2020</text>
<text x="239.6" y="26.3">D44</text>
<text x="23.1" y="40.9">100uF</text>
<text x="25.3" y="38.3">C13</text>
<text x="53.6" y="40.2">DIN</text>
<text x="58.1" y="40.2">DOUT</text>
<text x="59.3" y="38.4" transform="rotate(-90 59.3 38.4)">VDD</text>
<text x="73.9" y="40.2">DIN</text>
<text x="78.5" y="40.2">DOUT</text>
<text x="79.6" y="38.4" transform="rotate(-90 79.6 38.4)">VDD</text>
<text x="94.2" y="40.2">DIN</text>
<text x="98.8" y="40.2">DOUT</text>
<text x="99.9" y="38.4" transform="rotate(-90 99.9 38.4)">VDD</text>
<text x="114.6" y="40.2">DIN</text>
<text x="119.1" y="40.2">DOUT</text>
<text x="120.2" y="38.4" transform="rotate(-90 120.2 38.4)">VDD</text>
<text x="134.9" y="40.2">DIN</text>
<text x="139.4" y="40.2">DOUT</text>
<text x="140.6" y="38.4" transform="rotate(-90 140.6 38.4)">VDD</text>
<text x="155.2" y="40.2">DIN</text>
<text x="159.7" y="40.2">DOUT</text>
<text x="160.9" y="38.4" transform="rotate(-90 160.9 38.4)">VDD</text>
<text x="175.5" y="40.2">DIN</text>
<text x="180.1" y="40.2">DOUT</text>
<text x="181.2" y="38.4" transform="rotate(-90 181.2 38.4)">VDD</text>
<text x="195.8" y="40.2">DIN</text>
<text x="200.4" y="40.2">DOUT</text>
<text x="201.5" y="38.4" transform="rotate(-90 201.5 38.4)">VDD</text>
<text x="216.2" y="40.2">DIN</text>
<text x="220.7" y="40.2">DOUT</text>
<text x="221.8" y="38.4" transform="rotate(-90 221.8 38.4)">VDD</text>
<text x="236.5" y="40.2">DIN</text>
<text x="241" y="40.2">DOUT</text>
<text x="242.2" y="38.4" transform="rotate(-90 242.2 38.4)">VDD</text>
<text x="59.3" y="44.2" transform="rotate(-90 59.3 44.2)">VSS</text>
<text x="79.6" y="44.2" transform="rotate(-90 79.6 44.2)">VSS</text>
<text x="99.9" y="44.2" transform="rotate(-90 99.9 44.2)">VSS</text>
<text x="120.2" y="44.2" transform="rotate(-90 120.2 44.2)">VSS</text>
<text x="140.6" y="44.2" transform="rotate(-90 140.6 44.2)">VSS</text>
<text x="160.9" y="44.2" transform="rotate(-90 160.9 44.2)">VSS</text>
<text x="181.2" y="44.2" transform="rotate(-90 181.2 44.2)">VSS</text>
<text x="201.5" y="44.2" transform="rotate(-90 201.5 44.2)">VSS</text>
<text x="221.8" y="44.2" transform="rotate(-90 221.8 44.2)">VSS</text>
<text x="242.2" y="44.2" transform="rotate(-90 242.2 44.2)">VSS</text>
<text x="30.3" y="51.7">GNDD</text>
<text x="46" y="52.2">100nF</text>
<text x="46" y="49.6">C88</text>
<text x="66.3" y="52.2">100nF</text>
<text x="66.3" y="49.6">C89</text>
<text x="86.6" y="52.2">100nF</text>
<text x="86.6" y="49.6">C90</text>
<text x="106.9" y="52.2">100nF</text>
<text x="106.9" y="49.6">C91</text>
<text x="127.3" y="52.2">100nF</text>
<text x="127.3" y="49.6">C92</text>
<text x="147.6" y="52.2">100nF</text>
<text x="147.6" y="49.6">C93</text>
<text x="167.9" y="52.2">100nF</text>
<text x="167.9" y="49.6">C94</text>
<text x="188.2" y="52.2">100nF</text>
<text x="188.2" y="49.6">C95</text>
<text x="208.5" y="52.2">100nF</text>
<text x="208.5" y="49.6">C96</text>
<text x="228.9" y="52.2">100nF</text>
<text x="228.9" y="49.6">C97</text>
<text x="135.8" y="61.8">+3V3</text>
<text x="43.1" y="72">C33</text>
<text x="141" y="72">R61</text>
<text x="33.6" y="73.3">R62</text>
<text x="34.2" y="75.8">10</text>
<text x="42.7" y="74.5">47uF</text>
<text x="91.2" y="75.8">6.34k</text>
<text x="92" y="73.3">R64</text>
<text x="141" y="74.5">47k</text>
<text x="100.2" y="83.4">+15V 100nF</text>
<text x="106.7" y="80.9">C193</text>
<text x="164.3" y="82.1">C101</text>
<text x="214.5" y="78.3">+3V3</text>
<text x="54.6" y="84.7">R63</text>
<text x="54.6" y="87.2">1k</text>
<text x="95.5" y="87.2">PD_N</text>
<text x="124.4" y="88.5">R138</text>
<text x="139.7" y="89.8">GNDA</text>
<text x="163.8" y="84.7">100nF</text>
<text x="201.1" y="88.5">R65</text>
<text x="211.6" y="89.3">SW12</text>
<text x="229.9" y="88.5">R66</text>
<text x="49.5" y="94.8">GNDA</text>
<text x="95.5" y="92.3">VIN+</text>
<text x="103.7" y="95.8" transform="rotate(-90 103.7 95.8)">VS+</text>
<text x="103.7" y="94.8">VOUT-</text>
<text x="113" y="91.8">GNDA</text>
<text x="125.7" y="91">75</text>
<text x="159" y="91.5">GNDA</text>
<text x="201.3" y="91">10k</text>
<text x="211.6" y="91.8">RotaryEncoder</text>
<text x="229.9" y="91">10k</text>
<text x="62.9" y="98.7">CSD13380F3</text>
<text x="72.4" y="96.1">Q2</text>
<text x="95.5" y="97.4">VOCM</text>
<text x="103.7" y="101.3" transform="rotate(-90 103.7 101.3)">VS-</text>
<text x="103.7" y="99.9">VOUT+</text>
<text x="198.7" y="99.9">R67</text>
<text x="231.7" y="99.9">R68</text>
<text x="77.4" y="105">GNDA</text>
<text x="95.5" y="102.5">VIN-</text>
<text x="124.4" y="102.5">R140</text>
<text x="125.7" y="105">75</text>
<text x="159.8" y="104.7">J5A</text>
<text x="159.8" y="107.3">NSJ12HC</text>
<text x="198.8" y="102.5">10k</text>
<text x="231.9" y="102.5">10k</text>
<text x="100.2" y="111.9">-15V</text>
<text x="106.2" y="111.4">100nF</text>
<text x="106.7" y="113.9">C194</text>
<text x="113" y="112.1">GNDA</text>
<text x="148.5" y="112.6">Earth</text>
<text x="198.1" y="111.4">C102</text>
<text x="198.3" y="113.9">10nF</text>
<text x="231.1" y="111.4">C103</text>
<text x="231.1" y="113.9">10nF</text>
<text x="78.8" y="119">1k</text>
<text x="91.5" y="118">6.34k</text>
<text x="71.1" y="122.8">GNDA</text>
<text x="78.1" y="121.5">R69</text>
<text x="92.3" y="120.5">R70</text>
<text x="135.8" y="122.8">+3V3</text>
<text x="214.5" y="122.8">GNDD</text>
<text x="33.6" y="134.2">R72</text>
<text x="34.2" y="136.8">10</text>
<text x="42.7" y="135.5">47uF</text>
<text x="43.1" y="132.9">C41</text>
<text x="91.2" y="136.8">6.34k</text>
<text x="92" y="134.2">R74</text>
<text x="141" y="135.5">47k</text>
<text x="141" y="132.9">R71</text>
<text x="106.7" y="141.8">C195</text>
<text x="164.3" y="143.1">C105</text>
<text x="54.6" y="145.6">R131</text>
<text x="54.6" y="148.2">1k</text>
<text x="95.5" y="148.2">PD_N</text>
<text x="100.2" y="144.4">+15V 100nF</text>
<text x="124.4" y="149.5">R141</text>
<text x="163.8" y="145.6">100nF</text>
<text x="49.5" y="155.8">GNDA</text>
<text x="95.5" y="153.3">VIN+</text>
<text x="103.7" y="155.8">VOUT-</text>
<text x="113" y="152.8">GNDA</text>
<text x="125.7" y="152">75</text>
<text x="139.7" y="150.7">GNDA</text>
<text x="159" y="152.5">GNDA</text>
<text x="63.6" y="159.6">CSD13380F3</text>
<text x="73.2" y="157.1">Q3</text>
<text x="95.5" y="158.3">VOCM</text>
<text x="103.7" y="156.7" transform="rotate(-90 103.7 156.7)">VS+</text>
<text x="103.7" y="160.9">VOUT+</text>
<text x="160" y="156.4">J5B</text>
<text x="160" y="159">NSJ12HC</text>
<text x="77.4" y="166">GNDA</text>
<text x="95.5" y="163.4">VIN-</text>
<text x="103.7" y="162.3" transform="rotate(-90 103.7 162.3)">VS-</text>
<text x="124.4" y="163.4">R142</text>
<text x="125.7" y="166">75</text>
<text x="100.2" y="172.8">-15V</text>
<text x="106.2" y="172.3">100nF</text>
<text x="113" y="173.1">GNDA</text>
<text x="78.8" y="179.9">1k</text>
<text x="91.5" y="178.9">6.34k</text>
<text x="106.7" y="174.9">C196</text>
<text x="71.1" y="183.7">GNDA</text>
<text x="78.1" y="182.5">R75</text>
<text x="92.3" y="181.5">R76</text>
</g>
<g font-size="1.3" fill="#848400">
<text x="36.4" y="40.2">LED_DIN</text>
<text x="250.4" y="40.2">LED_DOUT</text>
<text x="19.8" y="79.6">IN_L</text>
<text x="171.6" y="79.6">LINE_IND_L</text>
<text x="58.6" y="92.3">LINE_EN_L</text>
<text x="189.6" y="106.3">ROT_A</text>
<text x="239" y="106.3">ROT_B</text>
<text x="19.6" y="140.6">IN_R</text>
<text x="171.6" y="140.6">LINE_IND_R</text>
<text x="58.4" y="153.3">LINE_EN_R</text>
</g>
<g font-size=".8" fill="#840000">
<text x="59.4" y="44.2">RGB</text>
<text x="79.7" y="44.2">RGB</text>
<text x="100.1" y="44.2">RGB</text>
<text x="120.4" y="44.2">RGB</text>
<text x="140.7" y="44.2">RGB</text>
<text x="161" y="44.2">RGB</text>
<text x="181.3" y="44.2">RGB</text>
<text x="201.7" y="44.2">RGB</text>
<text x="222" y="44.2">RGB</text>
<text x="242.3" y="44.2">RGB</text>
</g>
</svg>
